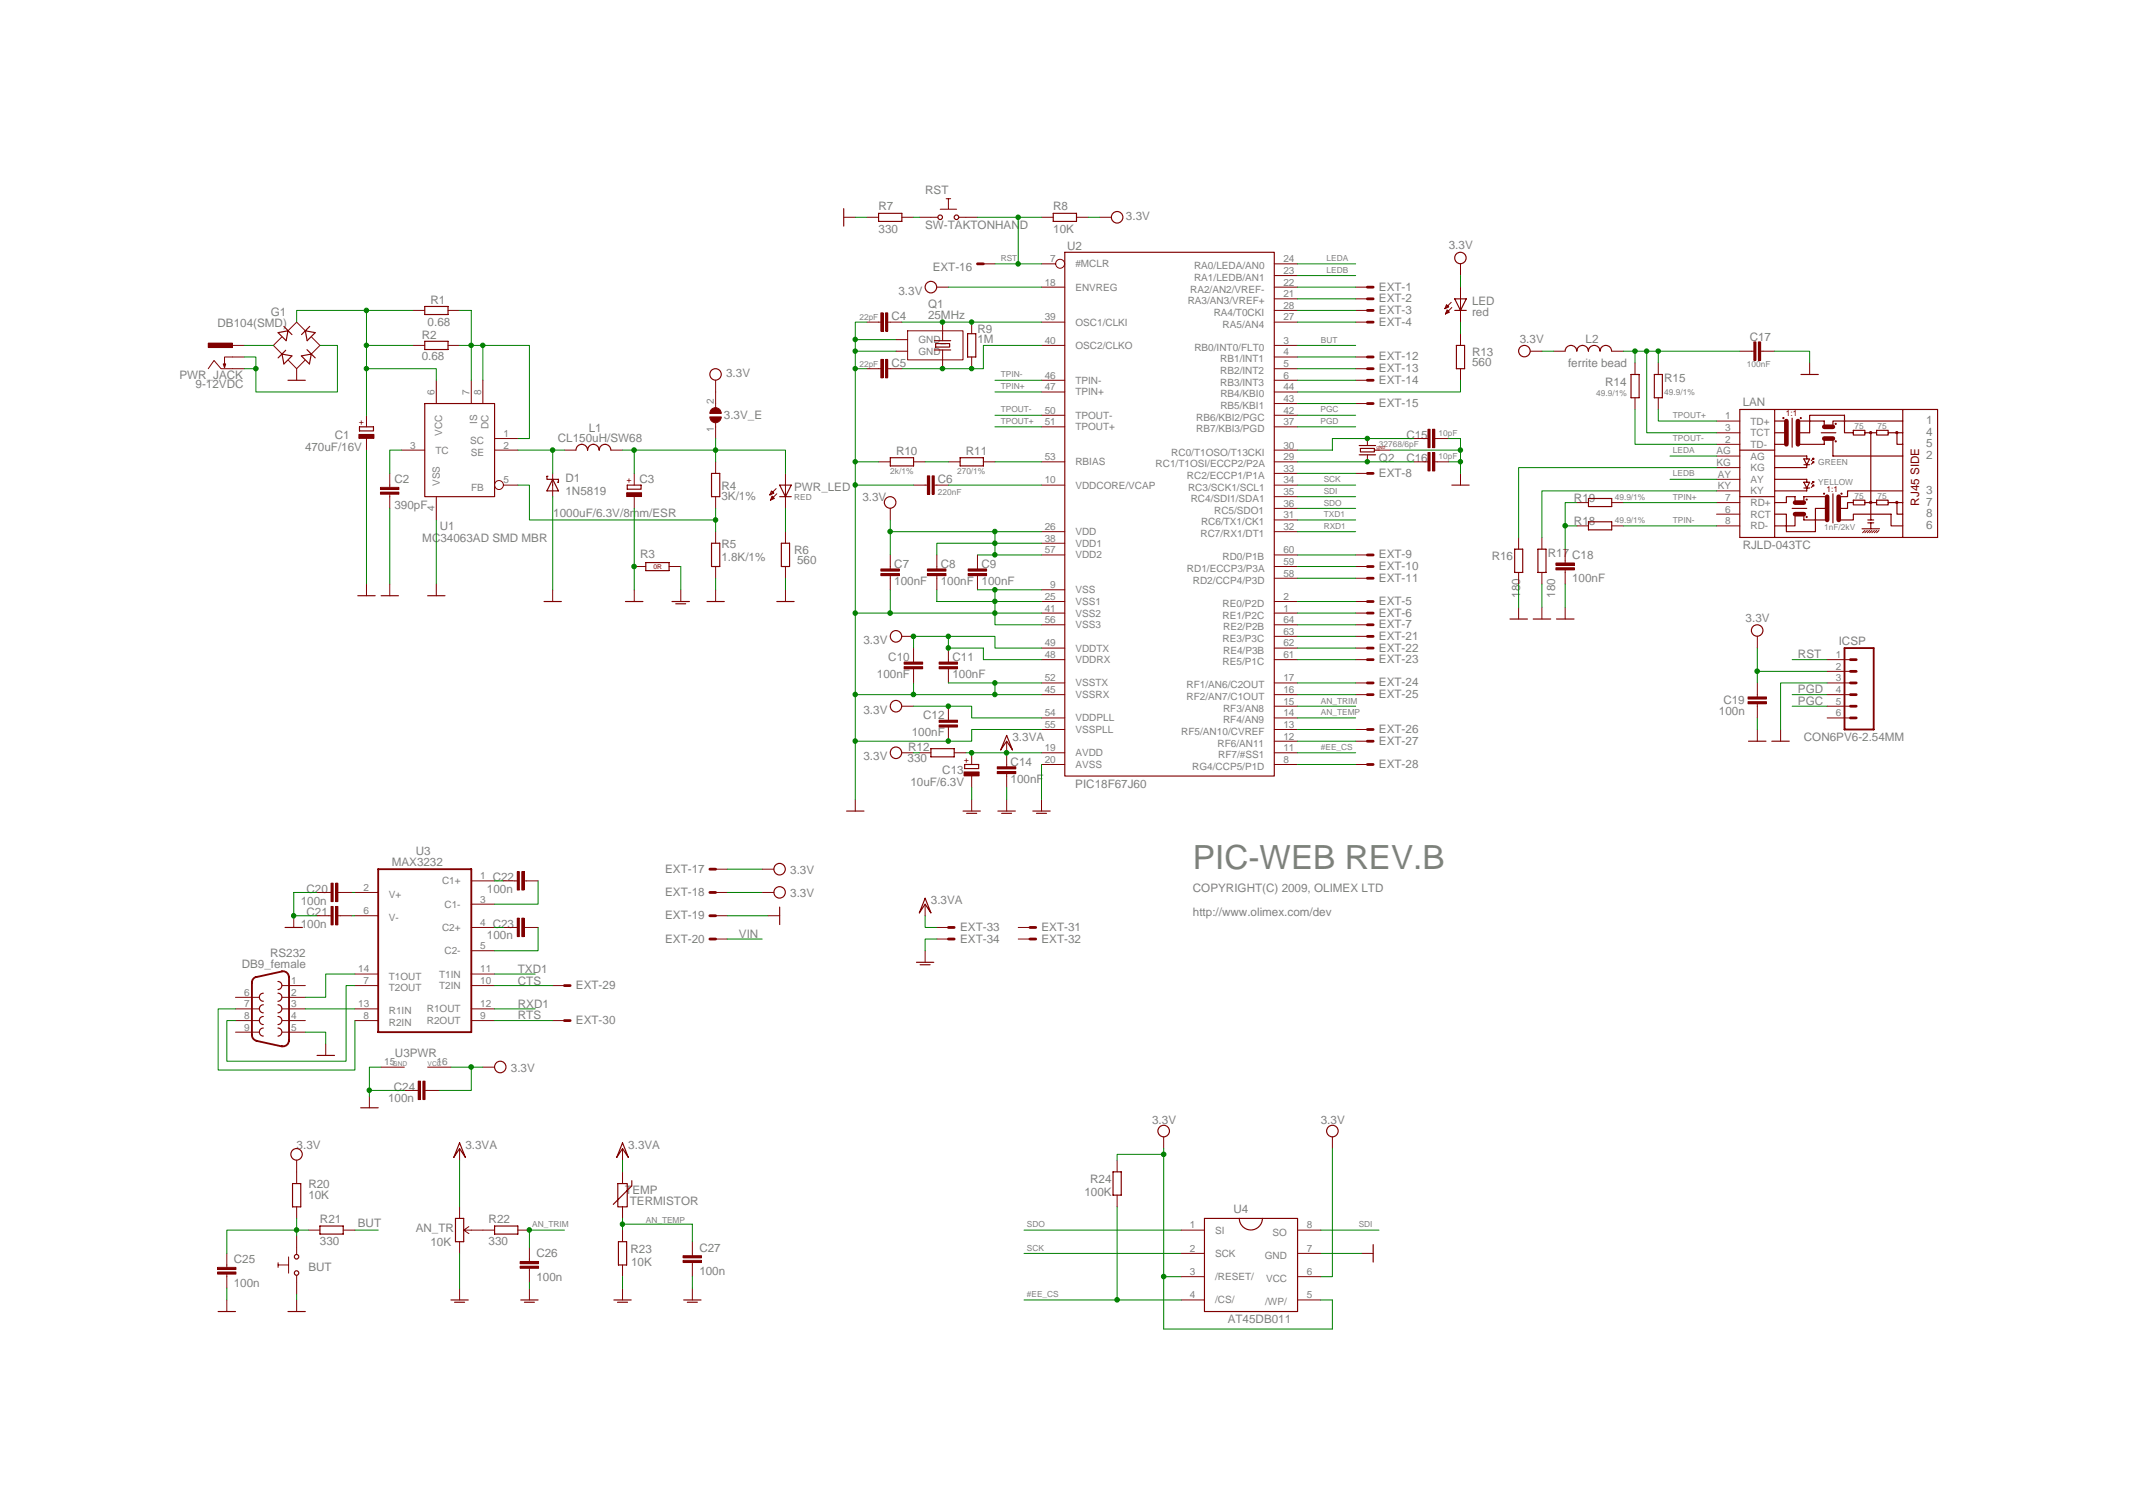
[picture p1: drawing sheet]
<svg xmlns="http://www.w3.org/2000/svg" width="297mm" height="210mm" viewBox="0 0 297 210" stroke-linecap="round" stroke-linejoin="round" font-family="sans-serif">
<g fill="none" stroke="#800000" stroke-width=".14">
<path d="M51 57.8v1.6M99.6 54.5v2.2M99.6 58.8v2.2M51 61v1.6M140.1 103.1v1.6M128.7 125.8v1.6M63.9 159.8v1.6M86.6 159.8v1.6M38.7 176h1.4M38.7 175.6v.7M40.1 174.8v2.3M41.3 171.9v2.6"/>
<path d="M41.3 177.4v2.6M63.9 167.9v1.6M63.9 172.7v1.6M65.2 170.6l-.7 .5M67.2 171.1h-2.7l.7 .5"/>
</g>
<g fill="none" stroke="#800000" stroke-width=".16">
<path d="M140.1 102.3l.8 2-.8-1.2-.9 1.2zM128.7 124.9l.8 2.1-.8-1.2-.8 1.2zM63.9 159l.8 2-.8-1.2-.8 1.2zM86.6 159l.8 2-.8-1.2-.8 1.2zM63.4 169.5h1.1v3.2h-1.1z"/>
<circle cx="41.3" cy="177.1" r=".32"/>
<circle cx="41.3" cy="174.8" r=".32"/>
</g>
<g fill="#800000" stroke="#800000" stroke-width=".14">
<path d="M99 56.9a.8 .8 0 0 1 .9-.1 .8 .8 0 0 1 .4 .7h-1.5z" fill-rule="evenodd"/>
<path d="M98.8 58h1.5a.79 .79 0 0 1-.7 .8 .79 .79 0 0 1-.8-.8z" fill-rule="evenodd"/>
</g>
<path d="M50 60.5h2v.5h-2z" fill="#800000"/>
<path d="M49.9 60.4h2.1v.6h-2.1zM52.9 68.5h2.6v.2h-2.6zM52.9 67.8h2.6v.3h-2.6zM54.2 65.8v2M54.2 68.8v1.9M88.2 65.8v1.7M88.2 69.1v1.6" fill="none" stroke="#800000" stroke-width=".14"/>
<path d="M50 59.4h2v.5h-2z" fill="none" stroke="#800000" stroke-width=".16"/>
<path d="M53 68.6h2.5M53 68h2.5" fill="none" stroke="#800000" stroke-width=".28"/>
<path d="M87.2 68.6h2.1v.5h-2.1z" fill="#800000"/>
<g fill="none" stroke="#800000" stroke-width=".14">
<path d="M120.6 44.8h2M120.6 51.3h2M122.6 43.5h.3v2.6h-.3zM122.6 50h.3v2.6h-.3zM123.2 43.5h.3v2.6h-.3zM123.2 50h.3v2.6h-.3zM123.5 44.8h2M123.5 51.3h2M87.2 68.5h2.1v.6h-2.1zM122.6 79.8h2.5v.3h-2.5zM122.6 79.1h2.5v.3h-2.5zM123.9 77.2v1.9"/>
<path d="M127.1 67.5h1.9M129 66.2h.3v2.5h-.3zM129 79.8h2.6v.3h-2.6zM129 79.1h2.6v.3h-2.6zM129.7 66.2h.3v2.5h-.3zM130 67.5h1.9M130.3 77.2v1.9M134.7 79.8h2.6v.3h-2.6zM134.7 79.1h2.6v.3h-2.6zM136 77.2v1.9M123.9 80.1v1.9M125.8 92.7h2.6v.3h-2.6z"/>
<path d="M125.8 92.1h2.6v.3h-2.6zM127.1 90.1v2M127.1 93v2M130.3 80.1v1.9M130.7 92.7h2.5v.3h-2.5zM130.7 92.1h2.5v.3h-2.5zM131.9 90.1v2M131.9 93v2M131.9 98.2v2M136 80.1v1.9M130.7 100.8h2.5v.3h-2.5zM130.7 100.2h2.5v.3h-2.5z"/>
<path d="M131.9 101.2v1.9M135.2 104.7v1.6M135.2 107.9v1.7"/>
</g>
<path d="M87.3 67.5h1.9v.6h-1.9z" fill="none" stroke="#800000" stroke-width=".16"/>
<g fill="none" stroke="#800000" stroke-width=".28">
<path d="M123.4 43.5v2.6M123.4 50v2.6M122.6 79.9h2.5M122.6 79.3h2.5M129 79.9h2.6M129 79.3h2.6M129.8 66.2v2.5M134.7 79.9h2.6M134.7 79.3h2.6M125.8 92.9h2.6M125.8 92.3h2.6M130.7 92.9h2.5"/>
<path d="M130.7 92.3h2.5M130.7 101h2.5M130.7 100.3h2.5"/>
</g>
<path d="M122.7 43.5v2.6M122.7 50v2.6M129.2 66.2v2.5" fill="none" stroke="#800000" stroke-width=".3"/>
<path d="M134.2 107.4h2v.5h-2z" fill="#800000"/>
<g fill="none" stroke="#800000" stroke-width=".14">
<path d="M117.4 30.2h1.6M136.8 36.7h1.6M188.6 39.9h1.6M203.2 39.9v4.9M32.4 49.7h1.6M32.4 51.3h1.6M32.4 48h1.6M39.2 46.9l-1.2 1.1 1.2 1.3M40.1 46l1.2-1.2 1.2 1.2M40.1 50.1l1.2 1.2M41.3 51.3v1.6M42.4 50.1l-1.1 1.2"/>
<path d="M43.4 46.9l1.1 1.1-1.2 1.3M188.6 41.6h1.6M188.6 43.2h1.6M188.6 44.8h1.6M188.6 49.7h1.6M188.6 51.3h1.6M188.6 52.9h1.6M188.6 56.1h1.6M198.7 59.7h.3v2.6h-.3zM199.3 59.7h.3v2.6h-.3zM201.3 43.1l.4 .3-.6 .3zM201.9 42.1l-.9 .8 .6-.2-.4-.3-.2 .5"/>
<path d="M202 42.8l-.9 .9M216.2 48.9h1.6M224.2 48.9h1.7M238.8 58.6h3.3M242.1 48.9h1.9M244 47.6h.3v2.5h-.3zM244.6 47.6h.4v2.5h-.4zM245 48.9h1.9M251.8 50.5v1.6M76.9 65.8v3.3M78.5 62.6h1.6M85 62.6h1.6"/>
<path d="M188.6 65.8h1.6M188.6 77.2h1.6M188.6 78.8h1.6M196.7 61h2M196.7 64.2h2M198.7 62.9h.3v2.6h-.3zM199.3 62.9h.3v2.6h-.3zM199.6 61h2M199.6 64.2h2M203.2 65.8v1.7M216.5 79h2.6v.3h-2.6zM216.5 78.3h2.6v.3h-2.6z"/>
<path d="M217.8 76.4v1.9M217.8 79.3v1.9M238.8 63.4h3.3M238.8 66.7h3.3M238.8 65h3.3M238.8 68.3h3.3M238.8 71.5h3.3M238.8 69.9h3.3M238.8 73.2h3.3M238.8 60.2h3.3M238.8 61.8h3.3M259.5 73.8l-.4 .3"/>
<path d="M259.8 73.8l-.3 .3M260.1 73.8l-.3 .3M260.4 73.8l-.3 .3M260.8 73.8l-.4 .3M261.1 73.8l-.3 .3M261.4 73.8l-.3 .3M51 81.2v1.7M54.2 81.2v1.7M60.7 81.2v1.7M76.9 82v1.7M88.2 82v1.7M94.7 82v1.7"/>
<path d="M99.6 82v1.7M109.3 82v1.7M188.6 83.7h1.6M188.6 85.3h1.6M188.6 86.9h1.6M188.6 80.4h1.6M188.6 88.5h1.6M188.6 90.1h1.6M188.6 91.8h1.6M188.6 95h1.6M188.6 96.6h1.6M211.3 84.5v1.6"/>
<path d="M214.5 84.5v1.6M217.8 84.5v1.6M243.2 96.9h2.6v.3h-2.6zM243.2 97.6h2.6v.3h-2.6zM244.5 95v1.9M244.5 97.9v2M254.2 91.8h3.2M254.2 95h3.2M254.2 96.6h3.2M254.2 93.4h3.2M254.2 98.2h3.2M254.2 99.9h3.2"/>
<path d="M119 111.2v1.6M134.1 107.4h2.1v.5h-2.1zM135.2 111.2v1.6M138.7 107.3h2.6v.3h-2.6zM138.7 106.7h2.6v.3h-2.6zM140.1 104.7v2M140.1 107.6v2M140.1 111.2v1.6M144.9 111.2v1.6M188.6 101.5h1.6M188.6 103.1h1.6M188.6 106.3h1.6"/>
<path d="M244.5 101.5v1.6M247.7 101.5v1.6M40.9 127.4v1.6M44.1 124.1h2M44.1 127.4h2M46.1 122.9h.3v2.5h-.3zM46.1 126.1h.3v2.6h-.3zM46.7 122.9h.3v2.5h-.3zM46.7 126.1h.3v2.6h-.3zM47 124.1h2M47 127.4h2M70 122.5h2"/>
<path d="M70 129h2M72 121.2h.3v2.6h-.3zM72 127.7h.3v2.6h-.3zM72.6 121.2h.3v2.6h-.3zM72.6 127.7h.3v2.6h-.3zM72.9 122.5h2M72.9 129h2M76.9 137.1h1.6M99.6 124.1h1.6M99.6 127.4h1.6M99.6 120.9h1.6M99.6 130.6h1.6"/>
<path d="M106.8 127.4h1.7M128.7 132.2v1.7M130.3 129h1.6M130.3 130.6h1.6M141.7 129h1.6M141.7 130.6h1.6M45.3 145.2v1.6M51.4 152.5v1.6M56.3 151.7h1.9M58.2 150.4h.3v2.6h-.3zM58.8 150.4h.3v2.6h-.3zM59.2 151.7h1.9"/>
<path d="M76.9 142h1.6M30.3 176.9h2.5v.3h-2.5zM30.3 176.3h2.5v.3h-2.5zM31.6 174.3v2M31.6 177.2v2M63.9 179.2v1.6M72.4 176.1h2.5v.3h-2.5zM72.4 175.5h2.5v.3h-2.5zM73.7 173.5v2M73.7 176.4v2M73.7 179.2v1.6M86.6 179.2v1.6"/>
<path d="M95 175.3h2.6v.3h-2.6zM95 174.7h2.6v.3h-2.6zM96.3 172.7v2M96.3 175.6v2M96.3 179.2v1.6M189.4 174.3h1.6M31.6 180.8v1.6M41.3 180.8v1.6"/>
</g>
<g fill="none" stroke="#800000" stroke-width=".16">
<path d="M117.4 29v2.5M38.7 46.3l1.4-.3-.3 1.4zM39.2 49.3l1.4 .2-1.1 1.1zM39.5 45.4l1.1 1.1M39.7 48.7l-1 1.1M40.1 52.9h2.4M41.9 49.5l1.4-.2-.3 1.3zM42.5 46l1.4 .3-1.2 1.1zM42.7 48.6l1.2 1.2M43.1 45.4l-1.2 1.1M202.4 41.6h1.6l-.8 1.6zM202.4 43.2h1.6"/>
<path d="M217.8 48.8a.8 .8 0 0 1 .8-.8 .8 .8 0 0 1 .8 .8M219.4 48.8a.79 .79 0 0 1 .8-.8 .79 .79 0 0 1 .8 .8M221 48.8a.8 .8 0 0 1 .8-.8 .8 .8 0 0 1 .8 .8M222.6 48.8a.79 .79 0 0 1 .8-.8 .79 .79 0 0 1 .8 .8M242.1 57h27.5v17.8h-27.5zM246.9 58.6h1.6M246.9 57v17.8M248.1 58.1h.1v.1h-.1zM249.3 58.2v4M250.1 58.6h3.7v.8M250.5 58.1h.1l-.1 .1zM250.6 52.1h2.4"/>
<path d="M255.3 58.9h.2v.1h-.2zM257.8 59.9h1.7v.6h-1.7zM261.1 59.9h1.6v.6h-1.6zM264.7 58.6h-9.7v.8M264.7 57v17.8M76.2 66.3h-.1v.4h1.6v.4h-.1M76.9 66.7l.8 1.6h-1.6zM80.1 62.6a.8 .8 0 0 1 .8-.8 .8 .8 0 0 1 .8 .8M81.8 62.6a.79 .79 0 0 1 .8-.8 .79 .79 0 0 1 .8 .8M83.4 62.6a.8 .8 0 0 1 .8-.8 .8 .8 0 0 1 .8 .8M202 67.5h2.4M242.1 69.1h4.8"/>
<path d="M242.1 62.6h4.8M246.9 69.9h1.6v-.8h1.2v.8M246.9 66.7h4.5v.4M246.9 60.2h1.6M246.9 61.8h1.6M246.9 63.4h4.5v.4M249.3 70.7h2.1M249.7 71.5v1.7h-2.8M250.1 60.2h1.7v-2.4h4.8v2.4h1.2M251 63.8h.8l-.4 .8zM251 67.1h.8l-.4 .8zM251 71.5v.8h3.2"/>
<path d="M251 64.6h.8M251 67.9h.8M251.3 69.4l.1 .1v.1zM251.3 71.9h.1v.1h-.1zM251.4 64.6v.4h-4.5M251.4 67.9v.4h-4.5M252.2 67.5h.1M252.2 63.8h.1M252.2 64.2h.1M252.2 67h.1M252.3 63.9v-.1l-.3 .3M252.3 64.4v-.2l-.3 .4"/>
<path d="M252.3 67.1v-.1l-.3 .3M252.3 67.6v-.1l-.3 .3M253.4 60.2h2M253.7 68.6l.1 .1zM253.8 61v.8h-3.7M254.2 70.7h-1.6v3.3h-4.1v-2.5h-1.6M254.2 69.1h-3.2v.8M255 61v2.4h9.7M255 68.7v4M255.3 61.3h.2v.1h-.2zM255.8 72.3h2v-.8h5.3v1.7h1.6M256.2 68.6h.1v.1h-.1z"/>
<path d="M257.8 69.6h1.7v.6h-1.7zM257.8 69.9h-.8v.8h-1.2M259.1 73.6h2.4M259.5 60.2h1.6M259.5 69.9h1.6M259.9 72.3h.8M259.9 72.7h.8M260.3 60.2v12.1M260.3 72.7v.9M261.1 69.6h1.6v.6h-1.6zM262.7 60.2h2M262.7 69.9h2"/>
<path d="M263.8 69.8h.2v.2h-.2zM263.8 60.1h.2v.2h-.2zM263.9 60.2v1.6h.8M263.9 69.9v1.6h.8M264.7 68.3h-7.7v.8h-1.2M49.8 82.9h2.4M53 82.9h2.4M59.5 82.9h2.4M75.7 83.7h2.4M87 83.7h2.4M93.5 83.7h2.4M94 84h1.4"/>
<path d="M98.4 83.7h2.4M108.1 83.7h2.4M210.1 86.1h2.4M213.3 86.1h2.4M216.6 86.1h2.4M117.8 112.8h2.4M134 112.8h2.4M134.2 106.3h2v.6h-2zM134.5 113.1h1.4M138.8 112.8h2.5M139.4 113.1h1.3M143.7 112.8h2.4"/>
<path d="M144.2 113.1h1.4M243.3 103.1h2.4M246.5 103.1h2.4M39.7 129h2.4M108.5 126.2v2.4M127.5 133.9h2.4M128 134.2h1.4M44.1 146.8h2.4M50.2 154.1h2.4M191 173.1v2.5M30.3 182.4h2.5M40.1 182.4h2.4"/>
<path d="M62.7 180.8h2.4M63.2 181.1h1.4M72.5 180.8h2.4M73 181.1h1.4M85.4 180.8h2.4M85.9 181.1h1.4M95.1 180.8h2.4M95.6 181.1h1.4"/>
<circle cx="260.3" cy="69.9" r=".15"/>
<circle cx="260.3" cy="60.2" r=".15"/>
</g>
<g fill="none" stroke="#800000" stroke-width=".28">
<path d="M244.2 47.6v2.5M216.5 79.1h2.6M243.2 97.1h2.6M243.2 97.8h2.6M138.8 107.5h2.5M138.8 106.8h2.5M46.2 122.9v2.5M46.2 126.1v2.6M72.1 121.3v2.5M72.1 127.7v2.6M59 150.4v2.6M30.3 177.1h2.5"/>
<path d="M30.3 176.5h2.5M72.4 176.3h2.5M95.1 175.5h2.5M95.1 174.8h2.5"/>
</g>
<path d="M199.5 59.7v2.6M244.8 47.6v2.5M199.5 63v2.5M216.5 78.5h2.6M46.9 122.9v2.5M46.9 126.1v2.6M72.8 121.3v2.5M72.8 127.7v2.6M58.4 150.4v2.6M72.4 175.6h2.5" fill="none" stroke="#800000" stroke-width=".3"/>
<path d="M198.8 59.7v2.6M198.8 63v2.5" fill="none" stroke="#800000" stroke-width=".27"/>
<g fill="none" stroke="#800000" stroke-width=".39">
<path d="M136 36.7h.8M190.2 39.9h.8M190.2 41.6h.8M190.2 43.2h.8M190.2 44.8h.8M190.2 49.7h.8M190.2 51.3h.8M190.2 52.9h.8M190.2 56.1h.8M190.2 65.8h.8M190.2 77.2h.8M190.2 78.8h.8"/>
<path d="M190.2 83.7h.8M190.2 85.3h.8M190.2 86.9h.8M190.2 80.4h.8M190.2 88.5h.8M190.2 90.1h.8M190.2 91.8h.8M190.2 95h.8M190.2 96.6h.8M257.4 91.8h.9M257.4 95h.9M257.4 96.6h.9"/>
<path d="M257.4 93.4h.9M257.4 98.2h.9M257.4 99.9h.9M190.2 101.5h.8M190.2 103.1h.8M190.2 106.3h.8M78.5 137.1h.8M98.8 120.9h.8M98.8 124.1h.8M98.8 127.4h.8M98.8 130.6h.8M131.9 130.6h.9"/>
<path d="M131.9 129h.9M143.3 130.6h.8M143.3 129h.8M78.5 142h.8"/>
</g>
<path d="M256.6 90.1h4.1v11.4h-4.1z" fill="none" stroke="#800000" stroke-width=".26"/>
<path d="M248.5 58.6v3.2M250.1 58.6v3.2M253.8 59.4h1.2M249.7 69.9h1.3M249.7 71.5h1.3M253.8 61h1.2M254.2 69.1v3.2M255.8 69.1v3.2" fill="none" stroke="#800000" stroke-width=".65"/>
<path d="M29 47.8h3.3v.5h-3.3z" fill="#800000"/>
<g fill="none" stroke="#800000" stroke-width=".14">
<path d="M120.6 30.2h1.6M125.5 30.2h1.6M127.9 30.2h2.6M130.3 39.9h1.6M130.8 29.1h2.3M131.6 27.6h.7M131.9 27.6v1.4M133.4 30.2h2.6M144.9 30.2h1.6M144.9 36.7h2M144.9 39.9h3.2M149.8 30.2h1.6"/>
<path d="M153 30.2h1.6M177.3 36.7h3.2M177.3 39.9h3.2M177.3 38.3h3.2M203.2 36.7v1.6M29 47.7h3.3v.6h-3.3zM29 51.3l.8-1.2 1 1.2h1.6M32.4 49.7h-1.2v1.4M57.5 43.2h1.6M57.5 48h1.6M60.7 52.9v3.2M62.3 43.2h1.6"/>
<path d="M62.3 48h1.6M65.6 52.9v3.2M67.2 52.9v3.2M99.6 52.9v1.6M124.7 48.9h1.6M124.7 47.2h1.6M126.3 46h7.7v4.1h-7.7zM131.1 44.8v2.6M131.1 48.7v2.6M135.2 44.8v1.6M135.2 49.7v1.6M144.9 48h3.2"/>
<path d="M144.9 44.8h3.2M144.9 52.9h3.2M144.9 54.5h3.2M144.9 57.8h3.2M144.9 59.4h3.2M177.3 43.2h3.2M177.3 48h3.2M177.3 44.8h3.2M177.3 41.6h3.2M177.3 49.7h3.2M177.3 51.3h3.2M177.3 52.9h3.2"/>
<path d="M177.3 54.5h3.2M177.3 56.1h3.2M177.3 57.8h3.2M177.3 59.4h3.2M203.2 46.4v1.6M203.2 51.3v1.6M212.9 48.9h1.6M227.5 50.5v1.6M227.5 55.3v1.7M230.7 50.5v1.6M230.7 55.3v1.7M55.9 62.6h3.2"/>
<path d="M60.7 69.1v3.2M68.8 62.6h3.2M68.8 61h3.2M70.1 67.5h1.9M88.2 78.8h1.6M93.1 78.8h1.6M99.6 64.2v1.6M99.6 69.1v1.6M99.6 74v1.6M99.6 78.8v1.6M107.4 69l.3 .3-.5 .3zM108 68l-.9 .9 .6-.3-.4-.3-.2 .6"/>
<path d="M108.1 68.7l-.9 .9M109.3 65.8v4.9M109.3 74v1.6M109.3 78.8v1.6M122.2 64.2h1.7M123.9 70.7v1.6M127.1 64.2h1.6M131.9 64.2h1.7M136.8 64.2h1.6M144.9 64.2h3.2M144.9 67.5h3.2M144.9 74h3.2"/>
<path d="M144.9 77.2h3.2M144.9 75.6h3.2M177.3 62.6h3.2M177.3 78.8h3.2M177.3 64.2h3.2M177.3 67.5h3.2M177.3 65.8h3.2M177.3 69.1h3.2M177.3 70.7h3.2M177.3 72.3h3.2M177.3 74h3.2M177.3 77.2h3.2"/>
<path d="M190.2 61v1M190.2 63.3v.9M191.9 62.6h1.6M211.3 74.8v1.6M211.3 79.6v1.6M214.5 74.8v1.6M214.5 79.6v1.6M219.4 73.2h1.6M219.4 69.9h1.6M224.2 73.2h1.7M224.2 69.9h1.7M125.5 88.5h1.6"/>
<path d="M125.5 98.2h1.6M144.9 83.7h3.2M144.9 85.3h3.2M144.9 86.9h3.2M144.9 90.1h3.2M144.9 91.8h3.2M144.9 95h3.2M144.9 96.6h3.2M144.9 99.9h3.2M144.9 82h3.2M177.3 80.4h3.2M177.3 83.7h3.2"/>
<path d="M177.3 85.3h3.2M177.3 86.9h3.2M177.3 88.5h3.2M177.3 90.1h3.2M177.3 91.8h3.2M177.3 95h3.2M177.3 96.6h3.2M177.3 98.2h3.2M177.3 99.9h3.2M244.5 88.5v1.6M125.5 104.7h1.6M127.9 104.7h1.6"/>
<path d="M132.8 104.7h1.6M144.9 104.7h3.2M144.9 106.3h3.2M144.9 101.5h3.2M177.3 104.7h3.2M177.3 106.3h3.2M177.3 101.5h3.2M177.3 103.1h3.2M32.8 138.7h3.2M39.2 137.1h3.3M39.2 138.7h3.3M49.4 137.1h3.2"/>
<path d="M49.4 135.5h3.2M49.4 124.1h3.2M49.4 127.4h3.2M65.6 137.1h3.2M65.6 122.5h3.2M65.6 125.8h3.2M65.6 129h3.2M65.6 132.2h3.2M65.6 135.5h3.2M106 124.1h1.7M106 120.9h1.7M32.8 140.3h3.2"/>
<path d="M32.8 142h3.2M32.8 143.6h3.2M39.2 140.3h3.3M39.2 142h3.3M39.2 143.6h3.3M49.4 140.3h3.2M49.4 142h3.2M53 148.4h3.3M59.5 148.4h3.2M65.6 140.3h3.2M65.6 142h3.2M67.2 148.4h1.6"/>
<path d="M161.9 158.2v1.6M185.4 158.2v1.6M41.3 161.4v3.2M41.3 167.9v1.6M42.9 171.1h1.6M47.7 171.1h1.7M67.2 171.1h1.6M72 171.1h1.7M86.6 163v1.6M86.6 167.9v1.6M86.6 171.1v1.6M86.6 176v1.6"/>
<path d="M155.4 161.4v1.6M155.4 166.2v1.7M164.3 171.1h3.3M164.3 177.6h3.3M164.3 174.3h3.3M180.5 171.1h3.3M180.5 177.6h3.3M180.5 174.3h3.3M164.3 180.8h3.3M180.5 180.8h3.3"/>
<circle cx="147.5" cy="36.7" r=".62"/>
<circle cx="69.4" cy="67.5" r=".62"/>
</g>
<g fill="none" stroke="#800000" stroke-width=".16">
<path d="M122.2 29.7h3.3v1.1h-3.3zM146.5 29.7h3.3v1.1h-3.3zM148.1 35.1h29.2v72.8h-29.2zM31.1 50.6h.3l-.2 .5zM59.1 56.1h9.7v13h-9.7zM59.1 42.6h3.2v1.2h-3.2zM59.1 47.5h3.2v1.1h-3.2zM130 47.4h2.3M130 48.7h2.3M130.2 47.8h1.9v.5h-1.9zM134.6 46.4h1.2v3.3h-1.2zM202.6 48h1.2v3.3h-1.2z"/>
<path d="M226.9 52.1h1.1v3.2h-1.1zM230.2 52.1h1.1v3.2h-1.1zM89.8 78.3h3.3v1.1h-3.3zM99 65.8h1.1v3.3h-1.1zM99 75.6h1.1v3.2h-1.1zM108.5 67.5h1.6l-.8 1.6zM108.5 69.1h1.6M108.7 75.6h1.2v3.2h-1.2zM123.9 63.7h3.2v1.1h-3.2zM133.6 63.7h3.2v1.1h-3.2zM189.1 63.3h2.3M189.1 62h2.3"/>
<path d="M189.3 62.4h1.9v.5h-1.9zM191.2 62.6h.7M210.7 76.4h1.2v3.2h-1.2zM214 76.4h1.1v3.2h-1.1zM221 72.6h3.2v1.1h-3.2zM221 69.3h3.2v1.2h-3.2zM129.5 104.1h3.3v1.2h-3.3zM36.6 138.2a.56 .56 0 0 0-.5 .5 .56 .56 0 0 0 .5 .6M36.6 139.8a.56 .56 0 0 0-.5 .5 .56 .56 0 0 0 .5 .6M38.7 138.2a.56 .56 0 0 1 .5 .5 .56 .56 0 0 1-.5 .6M38.7 136.5a.56 .56 0 0 1 .5 .6 .56 .56 0 0 1-.5 .5M38.7 139.8a.56 .56 0 0 1 .5 .5 .56 .56 0 0 1-.5 .6"/>
<path d="M36.6 141.4a.56 .56 0 0 0-.5 .6 .56 .56 0 0 0 .5 .5M36.6 143a.56 .56 0 0 0-.5 .6 .56 .56 0 0 0 .5 .5M38.7 141.4a.56 .56 0 0 1 .5 .6 .56 .56 0 0 1-.5 .5M38.7 143a.56 .56 0 0 1 .5 .6 .56 .56 0 0 1-.5 .5M40.7 164.6h1.1v3.3h-1.1zM44.5 170.5h3.2v1.2h-3.2zM68.8 170.5h3.2v1.2h-3.2zM86 164.6h1.3v3.3h-1.3zM86 172.7h1.2v3.3h-1.2zM87.9 164.2v.8l-2.6 2.5M154.9 163h1.1v3.2h-1.1zM167.6 169.5h12.9v12.9h-12.9z"/>
<path d="M172.4 169.5a1.61 1.61 0 0 0 1.6 1.6 1.61 1.61 0 0 0 1.6-1.6"/>
<circle cx="129.5" cy="39.9" r=".8"/>
<circle cx="130.8" cy="30.2" r=".32"/>
<circle cx="133.1" cy="30.2" r=".32"/>
<circle cx="155.4" cy="30.2" r=".8"/>
<circle cx="203.2" cy="35.9" r=".8"/>
<circle cx="99.6" cy="52.1" r=".8"/>
<circle cx="212.1" cy="48.8" r=".8"/>
<circle cx="123.8" cy="69.9" r=".8"/>
<circle cx="124.7" cy="98.2" r=".8"/>
<circle cx="124.7" cy="88.5" r=".8"/>
<circle cx="244.5" cy="87.7" r=".8"/>
<circle cx="124.7" cy="104.7" r=".8"/>
<circle cx="108.5" cy="120.9" r=".8"/>
<circle cx="108.5" cy="124.1" r=".8"/>
<circle cx="69.6" cy="148.4" r=".8"/>
<circle cx="161.9" cy="157.3" r=".8"/>
<circle cx="185.4" cy="157.3" r=".8"/>
<circle cx="41.3" cy="160.6" r=".8"/>
</g>
<path d="M35 136.7v7.3a.81 .81 0 0 0 .7 .8l3.5 .8M35.7 135.9a.8 .8 0 0 0-.7 .8M39.2 135.1h.1a.82 .82 0 0 1 .9 .8v8.9M39.2 135.1l-3.5 .8M52.6 120.9h13v22.7h-13zM40.2 144.7a.8 .8 0 0 1-1 .8" fill="none" stroke="#800000" stroke-width=".26"/>
<g fill="none" stroke="#008000" stroke-width=".14">
<path d="M119 30.2h1.6M127.1 30.2h.8M131.9 39.9h13M136 30.2h5.7v6.5M138.4 36.7h6.5M141.7 30.2h3.2M151.4 30.2h1.6M180.5 36.7h8.1M180.5 38.3h8.1M180.5 39.9h8.1M203.2 38.3v1.6M34 49.7h1.6v1.6h-1.6"/>
<path d="M34 48h4M44.5 48h2.4v6.5h-11.3v-3.2M51 43.2h-9.7v1.6M51 48h6.5M51 51.3v6.5M57.5 43.2h-6.5v8.1h9.7v1.6M63.9 48h9.8v13h-1.7M63.9 43.2h1.7v9.7M67.2 48v4.9M119 48.9h5.7M120.6 51.3h-1.6v12.9M120.6 44.8h-1.6v2.4"/>
<path d="M124.7 47.2h-5.7v4.1M125.5 44.8h19.4M138.4 52.9h6.5M138.4 57.8h6.5M138.4 59.4h6.5M138.4 54.5h6.5M144.9 48h-8.1v3.3h-11.3M180.5 48h8.1M180.5 52.9h8.1M180.5 43.2h8.1M180.5 44.8h8.1M180.5 41.6h8.1"/>
<path d="M180.5 49.7h8.1M180.5 56.1h8.1M180.5 51.3h8.1M180.5 57.8h8.1M180.5 59.4h8.1M203.2 52.9v1.6h-22.7M203.2 44.8v1.6M214.5 48.9h1.7M225.9 48.9h3.2v11.3h9.7M227.5 57v4.8h11.3M227.5 48.9v1.6M229.1 48.9h1.6v1.6"/>
<path d="M230.7 57v1.6h8.1M230.7 48.9h11.4M246.9 48.9h4.9v1.6M51 62.6v18.6M54.2 70.7v10.5M55.9 62.6h-1.7v3.2M60.7 72.3v8.9M72 62.6h4.9v3.2M72 67.5h1.7v4.8h25.9v1.7M76.9 69.1v12.9M76.9 62.6h1.6M86.6 62.6h1.6"/>
<path d="M88.2 70.7v11.3M94.7 78.8v3.2M99.6 61v1.6h-11.4v3.2M99.6 64.2v-1.6h9.7v3.2M99.6 70.7v1.6M109.3 70.7v3.3M119 64.2v47M119 67.5h8.1M119 64.2h3.2M123.9 72.3v4.9M123.9 74h21M128.7 64.2h3.2"/>
<path d="M131.9 67.5h13M136 77.2h8.9M138.4 64.2h6.5M138.4 74v3.2M144.9 75.6h-14.6v1.6M180.5 67.5h8.1M180.5 64.2h16.2M180.5 65.8h8.1M180.5 77.2h8.1M180.5 78.8h8.1M180.5 74h8.1M180.5 69.1h8.1"/>
<path d="M180.5 70.7h8.1M180.5 72.3h8.1M193.5 62.6h9.7M196.7 61h-11.3v1.6h-4.9M201.6 61h1.6v3.2h-1.6M203.2 64.2v1.6M219.4 73.2h-1.6v3.2M219.4 69.9h-1.6v3.3M225.9 69.9h12.9M225.9 73.2h12.9M232.3 63.4h6.5M232.3 66.7h6.5"/>
<path d="M238.8 65h-27.5v9.8M238.8 68.3h-24.3v6.5M99.6 80.4v1.6M109.3 80.4v1.6M119 85.3h19.4v1.6h6.5M119 96.6h8.1M123.9 82v3.3M127.1 95v1.6h11.3M127.1 98.2h8.1v1.7h9.7M127.1 90.1v-1.6h11.3v1.6h6.5M130.3 82v1.7h8.1v1.6h6.5M131.9 95h6.5v1.6"/>
<path d="M131.9 88.5v1.6h4.9v1.7h8.1M136 82h8.9M138.4 82v1.7h6.5M138.4 96.6h6.5M138.4 95h6.5M180.5 99.9h8.1M180.5 98.2h8.1M180.5 96.6h8.1M180.5 95h8.1M180.5 83.7h8.1M180.5 85.3h8.1M180.5 91.8h8.1"/>
<path d="M180.5 90.1h8.1M180.5 88.5h8.1M180.5 86.9h8.1M180.5 80.4h8.1M211.3 81.2v3.3M214.5 81.2v3.3M217.8 81.2v3.3M244.5 90.1v3.3h9.7M244.5 93.4v1.6M244.5 99.9v1.6M249.3 98.2h4.9M249.3 96.6h4.9"/>
<path d="M249.3 91.8h4.9M254.2 95h-6.5v6.5M127.1 104.7h.8M134.4 104.7h10.5M135.2 109.6v1.6M140.1 109.6v1.6M144.9 101.5h-9.7v1.6h-16.2M144.9 106.3v4.9M180.5 104.7h8.1M180.5 106.3h8.1M180.5 101.5h8.1M180.5 103.1h8.1"/>
<path d="M44.1 124.1h-3.2v3.3h3.2M49 124.1h.4M49 127.4h.4M49.4 135.5h-4.1v3.2h-2.8M49.4 137.1h-1.2v10.5h-16.6v-5.6h1.2M68.8 137.1h8.1M68.8 122.5h1.2M68.8 129h1.2M68.8 135.5h5.7M74.9 129v3.2h-6.1M74.9 122.5v3.3h-6.1M101.2 124.1h4.8"/>
<path d="M101.2 127.4h5.6M101.2 120.9h4.8M101.2 130.6h4.8M128.7 127.4v1.6h1.6M130.3 130.6h-1.6v1.6M32.8 140.3h-2.5v8.5h19.1v-6.8M42.5 143.6h2.8v1.6M42.5 140.3h6.9M51.4 151.7h4.9M53 148.4h-1.6v4.1M62.7 148.4h4.5M65.6 148.4v3.3h-4.5"/>
<path d="M68.8 140.3h5.7M68.8 142h8.1M161.9 159.8v25.1h23.5v-4.1h-1.6M185.4 159.8v17.8h-1.6M31.6 179.2v1.6M41.3 169.5v2.4M42.9 171.1h-11.3v3.2M49.4 171.1h3.2M63.9 161.4v6.5M63.9 174.3v4.9M73.7 178.4v.8M78.5 171.1h-4.8v2.4"/>
<path d="M86.6 170.3h9.7v2.4M86.6 161.4v1.6M86.6 169.5v1.6M86.6 177.6v1.6M96.3 177.6v1.6M142.5 171.1h21.8M142.5 174.3h21.8M155.4 167.9v12.9M161.9 160.6h-6.5v.8M161.9 177.6h2.4M183.8 171.1h8.1M183.8 174.3h5.6"/>
<path d="M41.3 180v.8M142.5 180.8h21.8"/>
</g>
<g fill="#008000" stroke="#008000" stroke-width=".14">
<circle cx="155.4" cy="180.8" r=".32"/>
<circle cx="86.6" cy="170.3" r=".32"/>
<circle cx="73.6" cy="171.1" r=".32"/>
<circle cx="88.2" cy="78.8" r=".32"/>
<circle cx="40.9" cy="127.4" r=".32"/>
<circle cx="51.4" cy="151.7" r=".32"/>
<circle cx="203.2" cy="64.2" r=".31"/>
<circle cx="203.2" cy="62.6" r=".32"/>
<circle cx="119" cy="103.1" r=".32"/>
<circle cx="138.4" cy="95" r=".32"/>
<circle cx="138.4" cy="96.6" r=".32"/>
<circle cx="127.1" cy="96.6" r=".32"/>
<circle cx="119" cy="96.6" r=".32"/>
<circle cx="138.4" cy="82" r=".32"/>
<circle cx="138.4" cy="83.6" r=".32"/>
<circle cx="138.4" cy="85.3" r=".32"/>
<circle cx="123.8" cy="85.3" r=".32"/>
<circle cx="119" cy="85.3" r=".32"/>
<circle cx="119" cy="67.5" r=".32"/>
<circle cx="119" cy="64.2" r=".31"/>
<circle cx="119" cy="51.3" r=".31"/>
<circle cx="119" cy="47.2" r=".32"/>
<circle cx="119" cy="48.8" r=".31"/>
<circle cx="131.9" cy="103.1" r=".32"/>
<circle cx="229.1" cy="48.8" r=".31"/>
<circle cx="230.7" cy="48.8" r=".31"/>
<circle cx="227.5" cy="48.8" r=".31"/>
<circle cx="88.2" cy="62.6" r=".32"/>
<circle cx="99.5" cy="62.6" r=".32"/>
<circle cx="217.8" cy="73.1" r=".32"/>
<circle cx="65.6" cy="48" r=".31"/>
<circle cx="67.2" cy="48" r=".31"/>
<circle cx="35.6" cy="51.3" r=".31"/>
<circle cx="41.3" cy="171.1" r=".32"/>
<circle cx="76.9" cy="62.6" r=".32"/>
<circle cx="99.5" cy="72.3" r=".32"/>
<circle cx="131.1" cy="51.3" r=".31"/>
<circle cx="135.2" cy="51.3" r=".31"/>
<circle cx="131.1" cy="44.8" r=".31"/>
<circle cx="135.2" cy="44.8" r=".31"/>
<circle cx="190.2" cy="61" r=".31"/>
<circle cx="190.2" cy="64.2" r=".31"/>
<circle cx="141.6" cy="36.7" r=".32"/>
<circle cx="141.6" cy="30.2" r=".32"/>
<circle cx="244.5" cy="93.4" r=".32"/>
<circle cx="138.4" cy="77.2" r=".32"/>
<circle cx="138.4" cy="75.6" r=".32"/>
<circle cx="138.4" cy="73.9" r=".32"/>
<circle cx="123.8" cy="73.9" r=".32"/>
<circle cx="131.9" cy="98.2" r=".32"/>
<circle cx="127.1" cy="88.5" r=".32"/>
<circle cx="131.9" cy="90.1" r=".32"/>
<circle cx="131.9" cy="88.5" r=".32"/>
<circle cx="161.9" cy="160.6" r=".32"/>
<circle cx="161.9" cy="177.6" r=".32"/>
<circle cx="65.5" cy="148.4" r=".32"/>
<circle cx="135.2" cy="104.7" r=".32"/>
<circle cx="140" cy="104.7" r=".32"/>
<circle cx="51" cy="48" r=".31"/>
<circle cx="51" cy="51.3" r=".31"/>
<circle cx="51" cy="43.2" r=".32"/>
</g>
<text font-size="4.6" fill="#808080" x="166" y="120.9">PIC-WEB REV.B</text>
<g font-size="1.6" fill="#808080">
<text x="122.2" y="29.3">R7</text>
<text x="128.7" y="27">RST</text>
<text x="146.5" y="29.3">R8</text>
<text x="122.2" y="32.3">330</text>
<text x="128.7" y="31.9">SW-TAKTONHAND</text>
<text x="146.5" y="32.3">10K</text>
<text x="148.5" y="34.8">U2</text>
<text x="156.7" y="30.6">3.3V</text>
<text x="201.6" y="34.7">3.3V</text>
<text x="125" y="41">3.3V</text>
<text x="129.8" y="37.7">EXT-16</text>
<text x="191.9" y="40.4">EXT-1</text>
<text x="30.3" y="45.4">DB104(SMD)</text>
<text x="37.7" y="44">G1</text>
<text x="58.7" y="47.1">R2</text>
<text x="59.5" y="45.3">0.68</text>
<text x="59.9" y="42.2">R1</text>
<text x="124" y="44.6">C4</text>
<text x="129.1" y="44.4">25MHz</text>
<text x="129.1" y="42.8">Q1</text>
<text x="136" y="46.3">R9</text>
<text x="136" y="47.7">1M</text>
<text x="191.9" y="42.1">EXT-2</text>
<text x="191.9" y="43.7">EXT-3</text>
<text x="191.9" y="45.3">EXT-4</text>
<text x="204.8" y="42.4">LED</text>
<text x="204.8" y="44">red</text>
<text x="211.5" y="47.6">3.3V</text>
<text x="220.6" y="47.6">L2</text>
<text x="243.4" y="47.4">C17</text>
<text x="25" y="52.7">PWR_JACK</text>
<text x="58.7" y="50.1">0.68</text>
<text x="101" y="52.5">3.3V</text>
<text x="124" y="51">C5</text>
<text x="191.9" y="50.1">EXT-12</text>
<text x="191.9" y="51.8">EXT-13</text>
<text x="191.9" y="53.4">EXT-14</text>
<text x="204.8" y="51">560</text>
<text x="204.8" y="49.5">R13</text>
<text x="218.2" y="51.1">ferrite bead</text>
<text x="223.3" y="53.7">R14</text>
<text x="231.5" y="53.2">R15</text>
<text x="27.2" y="54">9-12VDC</text>
<text x="100.7" y="58.3">3.3V_E</text>
<text x="191.9" y="56.6">EXT-15</text>
<text x="242.5" y="56.5">LAN</text>
<text x="268" y="59">1</text>
<text x="42.4" y="62.7">470uF/16V</text>
<text x="46.6" y="61.1">C1</text>
<text x="77.6" y="61.5">CL150uH/SW68</text>
<text x="81.9" y="60">L1</text>
<text x="124.7" y="63.3">R10</text>
<text x="134.4" y="63.3">R11</text>
<text x="191.9" y="64.3">Q2</text>
<text x="195.7" y="61.1">C15</text>
<text x="195.7" y="64.3">C16</text>
<text x="268" y="60.6">4</text>
<text x="268" y="62.2">5</text>
<text x="268" y="63.8">2</text>
<text x="54.9" y="70.9">390pF</text>
<text x="54.9" y="67.2">C2</text>
<text x="77" y="71.9">1000uF/6.3V/8mm/ESR</text>
<text x="78.7" y="68.9">1N5819</text>
<text x="78.7" y="67.1">D1</text>
<text x="89" y="67.2">C3</text>
<text x="100.4" y="68.1">R4</text>
<text x="100.4" y="69.6">3K/1%</text>
<text x="110.5" y="68.3">PWR_LED</text>
<text x="120" y="69.6">3.3V</text>
<text x="130.5" y="67.2">C6</text>
<text x="191.9" y="66.3">EXT-8</text>
<text x="219" y="69.8">R19</text>
<text x="268" y="68.7">3</text>
<text x="268" y="70.3">7</text>
<text x="268" y="71.9">8</text>
<text x="58.8" y="75.4">MC34063AD SMD MBR</text>
<text x="61.2" y="73.8">U1</text>
<text x="89" y="77.6">R3</text>
<text x="100.4" y="76.2">R5</text>
<text x="110.5" y="77">R6</text>
<text x="191.9" y="77.7">EXT-9</text>
<text x="207.5" y="78">R16</text>
<text x="215.3" y="77.4">R17 C18</text>
<text x="219" y="73">R18</text>
<text x="242.5" y="76.4">RJLD-043TC</text>
<text x="268" y="73.6">6</text>
<text x="100.4" y="78.1">1.8K/1%</text>
<text x="110.9" y="78.5">560</text>
<text x="124.4" y="81.4">100nF</text>
<text x="124.4" y="79">C7</text>
<text x="130.9" y="81.4">100nF 100nF</text>
<text x="130.9" y="79">C8</text>
<text x="136.6" y="79">C9</text>
<text x="191.9" y="79.3">EXT-10</text>
<text x="191.9" y="80.9">EXT-11</text>
<text x="211.5" y="83.2" transform="rotate(-90 211.5 83.2)">180</text>
<text x="216.4" y="83.2" transform="rotate(-90 216.4 83.2)">180</text>
<text x="218.7" y="81">100nF</text>
<text x="120.1" y="89.6">3.3V</text>
<text x="191.9" y="84.2">EXT-5</text>
<text x="191.9" y="85.8">EXT-6</text>
<text x="191.9" y="87.4">EXT-7</text>
<text x="191.9" y="89">EXT-21</text>
<text x="242.9" y="86.5">3.3V</text>
<text x="255.8" y="89.7">ICSP</text>
<text x="122" y="94.4">100nF</text>
<text x="123.6" y="91.9">C10</text>
<text x="132.5" y="94.4">100nF</text>
<text x="132.5" y="91.9">C11</text>
<text x="191.9" y="90.6">EXT-22</text>
<text x="191.9" y="92.2">EXT-23</text>
<text x="191.9" y="95.5">EXT-24</text>
<text x="250.1" y="91.5">RST</text>
<text x="120.1" y="99.3">3.3V</text>
<text x="128.4" y="100">C12</text>
<text x="191.9" y="97.1">EXT-25</text>
<text x="191.9" y="102">EXT-26</text>
<text x="239.2" y="99.5">100n</text>
<text x="239.8" y="97.9">C19</text>
<text x="250.1" y="98">PGC</text>
<text x="250.1" y="96.4">PGD</text>
<text x="120.1" y="105.7">3.3V</text>
<text x="126.3" y="106">330</text>
<text x="126.4" y="104.4">R12</text>
<text x="126.8" y="102.4">100nF</text>
<text x="131.1" y="107.7">C13</text>
<text x="140.6" y="106.5">C14</text>
<text x="140.9" y="103.1">3.3VA</text>
<text x="191.9" y="103.6">EXT-27</text>
<text x="191.9" y="106.8">EXT-28</text>
<text x="251" y="103.1">CON6PV6-2.54MM</text>
<text x="126.7" y="109.3">10uF/6.3V</text>
<text x="140.6" y="108.9">100nF</text>
<text x="149.6" y="109.6">PIC18F67J60</text>
<text x="57.8" y="118.9">U3</text>
<text x="41.8" y="125.8">100n</text>
<text x="42.6" y="124.2">C20</text>
<text x="54.5" y="120.5">MAX3232</text>
<text x="67.8" y="124.2">100n</text>
<text x="68.6" y="122.6">C22</text>
<text x="92.5" y="121.4">EXT-17</text>
<text x="92.5" y="124.6">EXT-18</text>
<text x="109.9" y="121.6">3.3V</text>
<text x="109.9" y="124.8">3.3V</text>
<text x="129.5" y="125.8">3.3VA</text>
<text x="166" y="124.1">COPYRIGHT(C) 2009, OLIMEX LTD</text>
<text x="41.8" y="129.1">100n</text>
<text x="42.6" y="127.4">C21</text>
<text x="67.8" y="130.7">100n</text>
<text x="68.6" y="129.1">C23</text>
<text x="92.5" y="127.9">EXT-19</text>
<text x="92.5" y="131.1">EXT-20</text>
<text x="102.8" y="130.5">VIN</text>
<text x="133.6" y="129.5">EXT-33</text>
<text x="133.6" y="131.1">EXT-34</text>
<text x="144.9" y="129.5">EXT-31</text>
<text x="144.9" y="131.1">EXT-32</text>
<text x="166" y="127.4">http://www.olimex.com/dev</text>
<text x="33.6" y="134.7">DB9_female</text>
<text x="37.6" y="133.1">RS232</text>
<text x="72" y="136.9">CTS</text>
<text x="72" y="135.3">TXD1</text>
<text x="80.1" y="137.6">EXT-29</text>
<text x="72" y="141.8">RTS</text>
<text x="72" y="140.2">RXD1</text>
<text x="80.1" y="142.5">EXT-30</text>
<text x="54.9" y="147">U3PWR</text>
<text x="71.1" y="149.1">3.3V</text>
<text x="54" y="153.4">100n</text>
<text x="54.8" y="151.7">C24</text>
<text x="41.3" y="159.8">3.3V</text>
<text x="64.7" y="159.8">3.3VA</text>
<text x="87.4" y="159.8">3.3VA</text>
<text x="160.3" y="156.3">3.3V</text>
<text x="183.8" y="156.3">3.3V</text>
<text x="42.9" y="165.3">R20</text>
<text x="42.9" y="166.7">10K</text>
<text x="87" y="166.1">TEMP</text>
<text x="87.6" y="167.7">TERMISTOR</text>
<text x="150.9" y="166.4">100K</text>
<text x="151.7" y="164.6">R24</text>
<text x="44.5" y="170.2">R21</text>
<text x="44.5" y="173.2">330</text>
<text x="49.8" y="170.7">BUT</text>
<text x="57.8" y="171.3">AN_TR</text>
<text x="59.9" y="173.4">10K</text>
<text x="68" y="170.2">R22</text>
<text x="68" y="173.2">330</text>
<text x="171.6" y="168.7">U4</text>
<text x="32.5" y="179">100n</text>
<text x="32.5" y="175.7">C25</text>
<text x="42.9" y="176.8">BUT</text>
<text x="74.6" y="178.1">100n</text>
<text x="74.6" y="174.9">C26</text>
<text x="87.7" y="174.3">R23</text>
<text x="87.8" y="176.1">10K</text>
<text x="97.3" y="177.3">100n</text>
<text x="97.3" y="174.1">C27</text>
<text x="170.8" y="184.1">AT45DB011</text>
</g>
<text font-size="1.6" fill="#800000" x="267" y="70.3" transform="rotate(-90 267 70.3)">RJ45 SIDE</text>
<g font-size="1.4" fill="#808080">
<text x="145.3" y="39.7">18</text>
<text x="146.1" y="36.5">7</text>
<text x="149.6" y="37.2">#MCLR</text>
<text x="149.6" y="40.4">ENVREG</text>
<text x="165.6" y="40.7">RA2/AN2/VREF-</text>
<text x="166.1" y="37.5">RA0/LEDA/AN0</text>
<text x="166.1" y="39.1">RA1/LEDB/AN1</text>
<text x="178.6" y="36.5">24</text>
<text x="178.6" y="38.1">23</text>
<text x="178.6" y="39.7">22</text>
<text x="178.6" y="41.3">21</text>
<text x="127.8" y="47.7">GND_</text>
<text x="145.3" y="44.6">39</text>
<text x="145.3" y="47.8">40</text>
<text x="149.6" y="45.3">OSC1/CLKI</text>
<text x="165.2" y="42.3">RA3/AN3/VREF+</text>
<text x="168.9" y="43.9">RA4/T0CKI</text>
<text x="170.1" y="45.6">RA5/AN4</text>
<text x="178.6" y="43">28</text>
<text x="178.6" y="44.6">27</text>
<text x="178.6" y="47.8">3</text>
<text x="127.8" y="49.3">GND</text>
<text x="145.3" y="52.7">46</text>
<text x="149.6" y="48.5">OSC2/CLKO</text>
<text x="149.6" y="53.4">TPIN-</text>
<text x="166.2" y="48.8">RB0/INT0/FLT0</text>
<text x="169.8" y="50.4">RB1/INT1</text>
<text x="169.8" y="52">RB2/INT2</text>
<text x="169.8" y="53.7">RB3/INT3</text>
<text x="178.6" y="49.4">4</text>
<text x="178.6" y="51.1">5</text>
<text x="178.6" y="52.7">6</text>
<text x="60.5" y="54.9" transform="rotate(-90 60.5 54.9)">6</text>
<text x="65.3" y="54.9" transform="rotate(-90 65.3 54.9)">7</text>
<text x="66.4" y="58.9" transform="rotate(-90 66.4 58.9)">IS</text>
<text x="66.9" y="54.9" transform="rotate(-90 66.9 54.9)">8</text>
<text x="68" y="59.7" transform="rotate(-90 68 59.7)">DC</text>
<text x="99.3" y="56.1" transform="rotate(-90 99.3 56.1)">2</text>
<text x="145.3" y="54.3">47</text>
<text x="145.3" y="59.2">51</text>
<text x="145.3" y="57.5">50</text>
<text x="149.6" y="55">TPIN+</text>
<text x="149.6" y="59.9">TPOUT+</text>
<text x="149.6" y="58.3">TPOUT-</text>
<text x="166.4" y="58.5">RB6/KBI2/PGC</text>
<text x="169.8" y="55.3">RB4/KBI0</text>
<text x="169.8" y="56.9">RB5/KBI1</text>
<text x="178.6" y="54.3">44</text>
<text x="178.6" y="55.9">43</text>
<text x="178.6" y="57.5">42</text>
<text x="178.6" y="59.2">37</text>
<text x="240" y="60">3</text>
<text x="240" y="58.3">1</text>
<text x="243.5" y="59.1">TD+</text>
<text x="57.1" y="62.4">3</text>
<text x="60.6" y="63.1">TC</text>
<text x="61.5" y="60.6" transform="rotate(-90 61.5 60.6)">VCC</text>
<text x="65.4" y="61.8">SC</text>
<text x="65.5" y="63.4">SE</text>
<text x="70.1" y="60.8">1</text>
<text x="70.1" y="62.4">2</text>
<text x="99.3" y="60.2" transform="rotate(-90 99.3 60.2)">1</text>
<text x="145.3" y="64">53</text>
<text x="149.6" y="64.7">RBIAS</text>
<text x="160.8" y="65">RC1/T1OSI/ECCP2/P2A</text>
<text x="163" y="63.4">RC0/T1OSO/T13CKI</text>
<text x="166.4" y="60.1">RB7/KBI3/PGD</text>
<text x="178.6" y="62.4">30</text>
<text x="178.6" y="64">29</text>
<text x="178.6" y="65.6">33</text>
<text x="238.8" y="63.2">AG</text>
<text x="238.8" y="64.8">KG</text>
<text x="240" y="61.6">2</text>
<text x="243.5" y="63.9">AG</text>
<text x="243.5" y="65.5">KG</text>
<text x="243.5" y="60.7">TCT</text>
<text x="243.5" y="62.3">TD-</text>
<text x="60.5" y="71.1" transform="rotate(-90 60.5 71.1)">4</text>
<text x="61.2" y="67.6" transform="rotate(-90 61.2 67.6)">VSS</text>
<text x="65.5" y="68.2">FB</text>
<text x="70.1" y="67.2">5</text>
<text x="145.3" y="67.2">10</text>
<text x="149.6" y="68">VDDCORE/VCAP</text>
<text x="165.1" y="66.6">RC2/ECCP1/P1A</text>
<text x="165.3" y="68.2">RC3/SCK1/SCL1</text>
<text x="165.7" y="69.9">RC4/SDI1/SDA1</text>
<text x="168.9" y="71.5">RC5/SDO1</text>
<text x="178.6" y="67.2">34</text>
<text x="178.6" y="68.9">35</text>
<text x="178.6" y="70.5">36</text>
<text x="239" y="66.4">AY</text>
<text x="239" y="68.1">KY</text>
<text x="240" y="71.3">6</text>
<text x="240" y="69.7">7</text>
<text x="243.5" y="67.1">AY</text>
<text x="243.5" y="68.8">KY</text>
<text x="243.5" y="70.4">RD+</text>
<text x="145.3" y="73.7">26</text>
<text x="145.3" y="75.4">38</text>
<text x="145.3" y="77">57</text>
<text x="149.6" y="76.1">VDD1</text>
<text x="149.6" y="77.7">VDD2</text>
<text x="149.6" y="74.4">VDD</text>
<text x="167" y="74.7">RC7/RX1/DT1</text>
<text x="167.1" y="73.1">RC6/TX1/CK1</text>
<text x="170.1" y="78">RD0/P1B</text>
<text x="178.6" y="72.1">31</text>
<text x="178.6" y="73.7">32</text>
<text x="178.6" y="77">60</text>
<text x="240" y="72.9">8</text>
<text x="243.5" y="72">RCT</text>
<text x="243.5" y="73.6">RD-</text>
<text x="145.3" y="83.4">25</text>
<text x="146.1" y="81.8">9</text>
<text x="149.6" y="82.5">VSS</text>
<text x="165.1" y="79.6">RD1/ECCP3/P3A</text>
<text x="166" y="81.2">RD2/CCP4/P3D</text>
<text x="178.6" y="78.6">59</text>
<text x="178.6" y="80.2">58</text>
<text x="178.6" y="83.4">2</text>
<text x="145.3" y="89.9">49</text>
<text x="145.3" y="85.1">41</text>
<text x="145.3" y="86.7">56</text>
<text x="149.6" y="84.2">VSS1</text>
<text x="149.6" y="85.8">VSS2</text>
<text x="149.6" y="87.4">VSS3</text>
<text x="170.1" y="84.4">RE0/P2D</text>
<text x="170.1" y="86">RE1/P2C</text>
<text x="170.1" y="89.3">RE3/P3C</text>
<text x="170.2" y="87.7">RE2/P2B</text>
<text x="178.6" y="85.1">1</text>
<text x="178.6" y="86.7">64</text>
<text x="178.6" y="88.3">63</text>
<text x="178.6" y="89.9">62</text>
<text x="145.3" y="91.5">48</text>
<text x="145.3" y="94.8">52</text>
<text x="149.6" y="92.2">VDDRX</text>
<text x="149.6" y="90.6">VDDTX</text>
<text x="149.6" y="95.5">VSSTX</text>
<text x="165.1" y="95.8">RF1/AN6/C2OUT</text>
<text x="170.1" y="92.5">RE5/P1C</text>
<text x="170.2" y="90.9">RE4/P3B</text>
<text x="178.6" y="91.5">61</text>
<text x="178.6" y="94.8">17</text>
<text x="255.4" y="91.5">1</text>
<text x="255.4" y="93.2">2</text>
<text x="255.4" y="94.8">3</text>
<text x="145.3" y="99.6">54</text>
<text x="145.3" y="101.3">55</text>
<text x="145.3" y="96.4">45</text>
<text x="149.6" y="100.4">VDDPLL</text>
<text x="149.6" y="102">VSSPLL</text>
<text x="149.6" y="97.1">VSSRX</text>
<text x="165.1" y="97.4">RF2/AN7/C1OUT</text>
<text x="170.2" y="99">RF3/AN8</text>
<text x="170.2" y="100.6">RF4/AN9</text>
<text x="178.6" y="96.4">16</text>
<text x="178.6" y="98">15</text>
<text x="178.6" y="99.6">14</text>
<text x="178.6" y="101.3">13</text>
<text x="255.4" y="96.4">4</text>
<text x="255.4" y="98">5</text>
<text x="255.4" y="99.6">6</text>
<text x="145.3" y="104.5">19</text>
<text x="145.3" y="106.1">20</text>
<text x="149.6" y="105.2">AVDD</text>
<text x="149.6" y="106.8">AVSS</text>
<text x="164.4" y="102.2">RF5/AN10/CVREF</text>
<text x="165.9" y="107.1">RG4/CCP5/P1D</text>
<text x="169.4" y="103.9">RF6/AN11</text>
<text x="169.5" y="105.5">RF7/#SS1</text>
<text x="178.6" y="102.9">12</text>
<text x="178.6" y="104.5">11</text>
<text x="178.6" y="106.1">8</text>
<text x="50.6" y="123.9">2</text>
<text x="54.1" y="124.9">V+</text>
<text x="61.5" y="123">C1+</text>
<text x="66.8" y="122.3">1</text>
<text x="66.8" y="125.5">3</text>
<text x="50.6" y="127.2">6</text>
<text x="54.1" y="128.1">V-</text>
<text x="61.5" y="129.5">C2+</text>
<text x="61.8" y="126.3">C1-</text>
<text x="66.8" y="128.8">4</text>
<text x="40.5" y="136.9">1</text>
<text x="49.8" y="135.3">14</text>
<text x="50.6" y="136.9">7</text>
<text x="54.1" y="136.2">T1OUT</text>
<text x="54.1" y="137.9">T2OUT</text>
<text x="61.1" y="136">T1IN</text>
<text x="61.1" y="137.6">T2IN</text>
<text x="61.8" y="132.7">C2-</text>
<text x="66.8" y="132">5</text>
<text x="66.8" y="135.3">11</text>
<text x="66.8" y="136.9">10</text>
<text x="34" y="138.5">6</text>
<text x="34" y="140.1">7</text>
<text x="34" y="141.7">8</text>
<text x="34" y="143.4">9</text>
<text x="40.5" y="138.5">2</text>
<text x="40.5" y="140.1">3</text>
<text x="40.5" y="141.7">4</text>
<text x="40.5" y="143.4">5</text>
<text x="49.8" y="140.1">13</text>
<text x="50.6" y="141.7">8</text>
<text x="54.1" y="141.1">R1IN</text>
<text x="54.1" y="142.7">R2IN</text>
<text x="59.4" y="140.8">R1OUT</text>
<text x="59.4" y="142.5">R2OUT</text>
<text x="66.8" y="140.1">12</text>
<text x="66.8" y="141.7">9</text>
<text x="53.5" y="148.2">15</text>
<text x="60.7" y="148.2">16</text>
<text x="165.5" y="170.9">1</text>
<text x="169.1" y="171.6">SI</text>
<text x="177.1" y="171.9">SO</text>
<text x="181.8" y="170.9">8</text>
<text x="165.5" y="177.4">3</text>
<text x="165.5" y="174.1">2</text>
<text x="169.1" y="178.1">/RESET/</text>
<text x="169.1" y="174.8">SCK</text>
<text x="176" y="175.1">GND</text>
<text x="176.1" y="178.4">VCC</text>
<text x="181.8" y="174.1">7</text>
<text x="181.8" y="177.4">6</text>
<text x="165.5" y="180.6">4</text>
<text x="169.1" y="181.3">/CS/</text>
<text x="176" y="181.6">/WP/</text>
<text x="181.8" y="180.6">5</text>
</g>
<g font-size="1.2" fill="#808080">
<text x="139.2" y="36.3">RST</text>
<text x="184.6" y="36.3">LEDA</text>
<text x="184.6" y="37.9">LEDB</text>
<text x="119.6" y="44.6">22pF</text>
<text x="183.8" y="47.7">BUT</text>
<text x="119.6" y="51">22pF</text>
<text x="139.2" y="52.5">TPIN-</text>
<text x="243" y="51">100nF</text>
<text x="139.2" y="54.1">TPIN+</text>
<text x="139.2" y="59">TPOUT+</text>
<text x="139.2" y="57.4">TPOUT-</text>
<text x="183.7" y="57.4">PGC</text>
<text x="183.7" y="59">PGD</text>
<text x="222.1" y="55.1">49.9/1%</text>
<text x="231.5" y="55">49.9/1%</text>
<text x="232.7" y="58.2">TPOUT+</text>
<text x="258" y="59.7">75</text>
<text x="261.2" y="59.7">75</text>
<text x="123.9" y="65.9">2k/1%</text>
<text x="133.2" y="65.9">270/1%</text>
<text x="191.9" y="62.2">32768/6pF</text>
<text x="200.1" y="60.7">10pF</text>
<text x="200.1" y="63.9">10pF</text>
<text x="232.7" y="61.4">TPOUT-</text>
<text x="232.7" y="63">LEDA</text>
<text x="253" y="64.6">GREEN</text>
<text x="110.5" y="69.5">RED</text>
<text x="130.5" y="68.9">220nF</text>
<text x="184.2" y="67.1">SCK</text>
<text x="184.2" y="68.7">SDI</text>
<text x="184.2" y="70.3">SDO</text>
<text x="184.2" y="71.9">TXD1</text>
<text x="224.7" y="69.6">49.9/1%</text>
<text x="232.7" y="69.5">TPIN+</text>
<text x="232.7" y="66.3">LEDB</text>
<text x="253" y="67.5">YELLOW</text>
<text x="258" y="69.4">75</text>
<text x="261.2" y="69.4">75</text>
<text x="184.2" y="73.6">RXD1</text>
<text x="224.7" y="72.8">49.9/1%</text>
<text x="232.7" y="72.7">TPIN-</text>
<text x="253.8" y="73.8">1nF/2kV</text>
<text x="183.8" y="99.5">AN_TEMP</text>
<text x="183.8" y="97.9">AN_TRIM</text>
<text x="183.8" y="104.3">#EE_CS</text>
<text x="74.1" y="170.7">AN_TRIM</text>
<text x="89.8" y="170.1">AN_TEMP</text>
<text x="142.9" y="173.9">SCK</text>
<text x="142.9" y="170.7">SDO</text>
<text x="189" y="170.7">SDI</text>
<text x="142.9" y="180.4">#EE_CS</text>
</g>
<g font-size="1.2" fill="#800000">
<text x="50.6" y="59.1" transform="rotate(-90 50.6 59.1)">+</text>
<text x="248.5" y="57.9">1:1</text>
<text x="87.9" y="67.2" transform="rotate(-90 87.9 67.2)">+</text>
<text x="254.1" y="68.5">1:1</text>
<text x="134.8" y="106.1" transform="rotate(-90 134.8 106.1)">+</text>
</g>
<text font-size=".9" fill="#800000" x="90.9" y="79.1">0R</text>
<g font-size=".9" fill="#808080">
<text x="54.6" y="148.3">GND</text>
<text x="59.5" y="148.3">VCC</text>
</g>
<text font-size=".6" fill="#800000" x="191.5" y="62.5">GND</text>
</svg>
